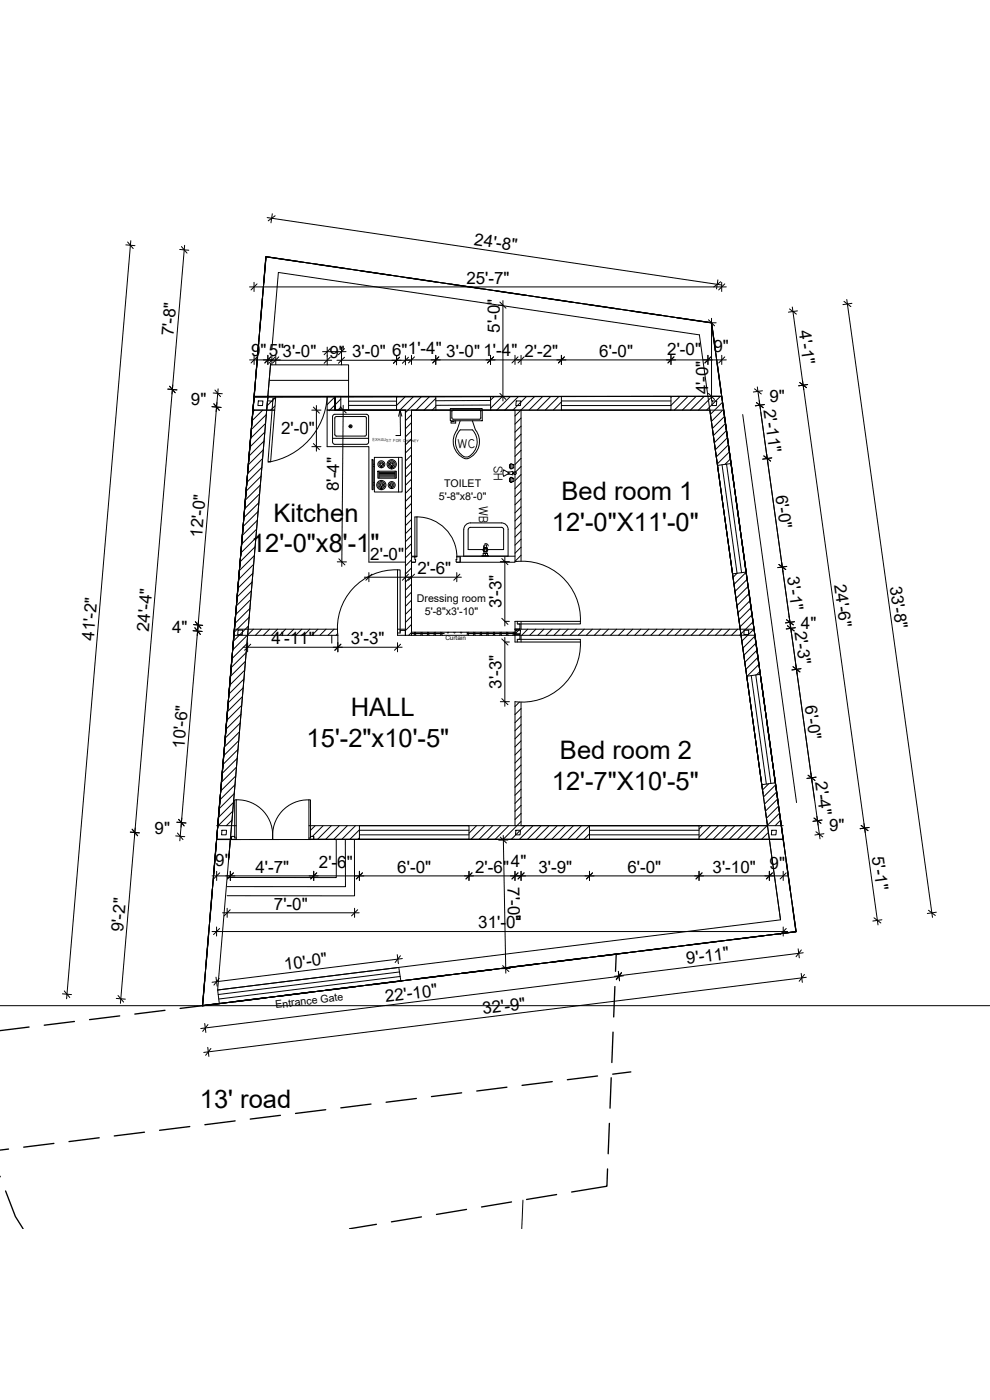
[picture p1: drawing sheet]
<svg xmlns="http://www.w3.org/2000/svg" width="297mm" height="420mm" viewBox="0 0 297 420" stroke-linecap="round" stroke-linejoin="round" font-family="sans-serif">
<!-- layer: A-DIM -->
<g fill="none" stroke="#000" stroke-width=".3">
<path d="M53.9 74.9l2.7 .2M55.4 73.6l-3.8 44.7M79.8 77l133.7 19.9 25.3 182.7-178 22.2zM74.9 86.1h143M76.2 84.7v2.8M213.5 96.9h1.4M213.5 95.5v24.8M216.5 84.7v2.8M237.7 92.1l3.5 24.8M239.3 93.3l-2.7 .4M50.4 116.8l2.7 .2M51.8 115.5l-11.5 135.7"/>
<path d="M76.2 119.2l140.3-.3 18.5 133-170 .1zM100.5 119v4.1M100.5 119v4.1v-4.1M213.5 119h1.4M240.8 114.2l18.8 135.7M242.3 115.4l-2.7 .4M111.6 138h.4v9h-.4zM112 139.3h.3M112.3 137.3h8.3v10.4h-8.3zM119.6 137.3v10.4M112 144.9h.3M112 145.6h.3"/>
<path d="M112 140h.3M113.4 141.4h5.5v2.1h-5.5zM113.7 141.4v2.1M113.7 143.2h4.9M113.7 142.8h4.9M113.7 142.5h4.9M113.7 142.1h4.9M113.7 141.8h4.9M118.6 141.4v2.1M39.1 249.7l2.7 .3M40.6 248.5l-4.5 52.6M259.2 247.2l4.2 30.4"/>
<path d="M260.8 248.3l-2.7 .4M63.6 279.6h172.7M65 278.2v2.7M235 278.2v2.7M264.6 276l-2.7 .4M34.9 299.6l2.7 .3M185.5 291.5l.4 2.7M239.5 284.8l.3 2.7M241 285.9l-56.7 7.1M0 301.8h297"/>
<circle cx="114.4" cy="139.3" r=".35"/>
<circle cx="114.4" cy="139.3" r=".69"/>
<circle cx="114.4" cy="139.3" r="1.05"/>
<circle cx="117.5" cy="139.3" r=".35"/>
<circle cx="117.5" cy="139.3" r=".69"/>
<circle cx="117.5" cy="139.3" r="1.05"/>
<circle cx="117.5" cy="139.3" r="1.39"/>
<circle cx="114.4" cy="145.6" r=".35"/>
<circle cx="114.4" cy="145.6" r=".69"/>
<circle cx="114.4" cy="145.6" r="1.05"/>
<circle cx="114.4" cy="145.6" r="1.39"/>
<circle cx="117.5" cy="145.6" r=".35"/>
<circle cx="117.5" cy="145.6" r=".69"/>
<circle cx="117.5" cy="145.6" r="1.05"/>
</g>
<!-- layer: line -->
<g fill="none" stroke="#000" stroke-width=".3">
<path d="M79.8 77l-19 224.8 178-22.2M79.8 77l133.7 19.9 25.3 182.7-178 22.2zM76.2 119h140.4M77.5 104.4l-13.4 158.4M81.2 109.1l-12.6 148.9M81.6 105l1.9-23.2 126.3 18.7 24.4 175.6M98.1 119h4.2v4.1h-4.2zM75.9 123.1h6.5M100.5 123.1h116.1M121.6 123.1v67.6M123.5 123.1v43.8M154.5 123.1v45.5"/>
<path d="M156.3 123.1v45.3M217.4 125.2l16.2 116.4M222.8 124.4l16.2 116.5M228.3 123.7l16.1 116.4M70.2 190.7h31.2v2.3M70.3 188.8h30.9M99.5 190.7v2.3M119.3 188.8h2.3M119.3 190.7h4.2M154.5 188.8h71.7M154.5 186.5v6.2M156.3 186.5v2.3"/>
<path d="M156.3 190.7v2M226.5 190.6l-72 .1M154.5 210.6v37.2M156.3 210.7v37.1M65 251.9h4.5M65 247.8h5.9M92.7 251.9h142.3M92.7 247.8h142.3M150.1 251.2l1.9 1.8M152.4 252.1h-2.8M229.5 242.1l4.7 34-168.9 21 3.8-45.2M150.8 289.8l1.9 1.8"/>
<path d="M153.1 290.7h-2.7M156.9 360.2l-.4 8.6"/>
</g>
<!-- layer: T-TEXT -->
<g fill="none" stroke="#000" stroke-width=".3">
<path d="M37.8 73.5l2.7 .2M39.2 72.2l-19.2 227.5M80.2 65.3l136.4 20.2M81.7 64.2l-.4 2.7M215.4 84l-.4 2.7M254.1 89.9l25.7 185.4M255.6 91l-2.7 .4M151 250.7l.8 41.4M280.9 273.8l-2.7 .4M18.7 298.3l2.8 .2M185.5 291.7l.4 2.7M187.1 292.9l-126.9 15.8"/>
<path d="M240.4 292.1l.3 2.7M241.9 293.3l-180.8 22.5M61.4 307.1l.4 2.8M62.3 314.3l.4 2.8"/>
</g>
<!-- layer: 0 -->
<g fill="none" stroke="#000" stroke-width=".3">
<path d="M38.3 72.6l1.7 2M54.4 74l1.7 2M82.5 64.7l-2 1.6M77.1 85.2l-1.8 1.8M150 90.7l1.8 1.8M212.6 96l1.8 1.8M216.2 84.6l-2 1.5M217.5 85.2l-1.9 1.8M236.9 92.7l2.1 1.6M253.2 90.4l2.1 1.6M50.9 115.9l1.7 2M64.5 117.1l1.7 1.9"/>
<path d="M77.2 107.1l-1.9 1.8M81.3 107.1l-1.8 1.8M82.5 107.2l-1.8 1.8M83.7 107.1l-1.9 1.8M99.1 107.2l-1.9 1.8M99.1 104.6l-1.9 1.9M103.4 104.6l-1.9 1.9M103.4 107.2l-1.9 1.8M119.9 107.2l-1.9 1.8M122.6 107.2l-1.9 1.8M124.4 107.1l-1.8 1.8M131.7 107.1l-1.9 1.8"/>
<path d="M148.1 107.1l-1.8 1.8M150 118.1l1.8 1.8M155.4 107.1l-1.8 1.8M157.2 107.1l-1.8 1.8M169.4 107.1l-1.9 1.8M202.2 107.1l-1.8 1.8M212.6 118.1l1.8 1.8M213.3 107.1l-1.8 1.8M217.5 107.1l-1.9 1.8M226.4 116.7l2 1.5M239.9 114.8l2.1 1.6M64.2 121.2l1.6 1.9"/>
<path d="M94 122.2l1.8 1.8M94 133.1l1.8 1.9M102.1 122.1l1.8 1.8M120 123.1l.2 7.6h-1.4M120.6 124.9l-.6-1.8-.4 1.8M226.9 120.8l2.1 1.6M229.2 136.8l2 1.6M101.7 167.7l1.8 1.8M111.6 172.3l-1.8 1.8M122.6 172.3l-1.9 1.8M124.4 172.3l-1.8 1.8M138 172.3l-1.9 1.8"/>
<path d="M150.6 167.6l1.8 1.9M233.7 169.4l2.1 1.5M58.5 188.4l1.6 2M58.6 186.6l1.7 2M75.2 193.3l-1.8 1.9M102.3 193.3l-1.8 1.9M120.2 193.3l-1.8 1.9M150.6 185.6l1.8 1.8M150.6 191.7l1.8 1.9M236 186l2 1.5M236.2 187.8l2.1 1.6M150.6 209.7l1.8 1.8"/>
<path d="M237.9 200.1l2.1 1.6M242.5 232.7l2 1.5M39.6 248.9l1.7 1.9M53.2 250l1.7 2M53.6 245.9l1.6 2M244.2 245.5l2.1 1.6M244.8 249.6l2.1 1.6M258.4 247.7l2 1.6M65.9 278.7l-1.8 1.8M65.9 262l-1.8 1.8M69.1 273l-1.9 1.9M70 262l-1.8 1.8"/>
<path d="M95 262l-1.8 1.8M107.3 273l-1.8 1.9M108.8 262l-1.9 1.8M141.6 262l-1.8 1.8M155.4 262l-1.8 1.8M157.2 262l-1.8 1.8M177.8 262l-1.8 1.8M210.7 262l-1.9 1.8M231.8 262l-1.9 1.8M235.9 262l-1.8 1.8M235.9 278.7l-1.8 1.8M262.2 275.4l2.1 1.6"/>
<path d="M278.6 273.2l2 1.5M19.3 297.4l1.6 2M35.4 298.8l1.7 1.9M65.8 293.6l-1.6 2M120.1 286.8l-1.5 2.1M186.5 291.8l-1.6 2.1M186.5 292l-1.6 2M240.4 285.1l-1.6 2M241.4 292.5l-1.6 2M62.4 307.5l-1.6 2M63.3 314.7l-1.6 2"/>
</g>
<!-- layer: hatch -->
<g fill="none" stroke="#000" stroke-width=".3">
<path d="M64 117.9l2.7 .3M65.4 116.7l-6.2 74.1M74.9 108h9.2M76.2 119h140.4l18.4 132.9h-142.3M76.2 119l-11.2 132.9h5.9M76.2 119h4.2l-.4 4.1h-4.1zM76.2 106.6v2.8M80.2 108.1h19.3M80.4 106.6v2.8M80.5 119l-.2 .1M81.6 106.7v2.8M82.7 119.2l-2.6 2.6"/>
<path d="M82.7 106.6v2.8M96.8 105.5h7M98.2 104.2v5.3M100.5 119.1l-2.4 2.4M101.1 108.1h21.9M102.3 119.8l-3.5 3.5M102.5 104.2v5.3M119 106.7v2.8M119.3 118.9l-.3 .4M121.6 106.7v2.8M121.7 118.9l-2.7 2.8M122.1 108h95.8"/>
<path d="M123.5 106.6v2.8M124.1 119l-4.1 4M126.5 119l-4.1 4M128.9 119l-4.1 4.1M130.7 119.6l-3.4 3.5M130.7 106.6v2.8M147.2 106.6v2.8M148.3 119l-1.1 1.1M150.7 119l-3.5 3.5M153.1 119l-4.1 4.1M154.5 106.6v2.8M155.6 119l-4.1 4.1"/>
<path d="M156.3 106.6v2.8M158 119l-4.1 4.1M160.4 119l-5.9 5.9M162.8 119l-4.1 4.1M165.2 119l-4.1 4.1M167.7 119l-4.1 4.1M168.4 106.6v2.8M201.3 106.6v2.8M201.6 119l-.3 .2M204 119l-2.7 2.7M206.4 119l-4.1 4.1M208.9 119l-4.2 4.1"/>
<path d="M211.3 119l-4.1 4.1M212.4 106.6v2.8M213.7 119l-4.1 4.1M216.1 119l-4.1 4.1M216.6 106.6v2.8M227.2 116.1l3.2 22.9M228.8 117.3l-2.8 .3M63.6 122l2.7 .3M76.4 123.1l-.5 .5M78.8 137.6l-4.5 4.5M78.8 123.1l-3.2 3.2M79 135l-4.5 4.5"/>
<path d="M79.2 132.3l-4.5 4.5M79.5 129.7l-4.5 4.5M79.7 127.1l-4.5 4.5M79.9 124.4l-4.5 4.5M80 123.1h2.4M82.5 121.8l-1.3 1.3M100.5 123.1h21.1M102.3 122.2l-1 .9M122.4 123.1l-.8 .7M123.5 124.4l-1.9 1.9M123.5 129.3l-1.9 1.8M123.5 134.1l-1.9 1.9"/>
<path d="M123.5 136.5l-1.9 1.9M123.5 126.9l-1.9 1.8M123.5 131.7l-1.9 1.8M123.5 139l-1.9 1.8M123.5 123.1h89.5l9.1 65.7M130.8 122l-1.1 1.1M156.3 127.9l-1.8 1.8M156.3 132.7l-1.8 1.9M156.3 125.5l-1.8 1.8M156.3 130.3l-1.8 1.8M156.3 135.1l-1.8 1.9M156.3 137.6l-1.8 1.8"/>
<path d="M156.3 140l-1.8 1.8M168.4 120.6l-2.4 2.5M168.4 123.1h.1M216.8 120.7l-3.7 3.7M217.1 122.8l-3.7 3.7M217.4 125l-3.7 3.6M217.7 127.1l-3.7 3.6M218 129.2l-3.7 3.7M218.3 131.3l-3.7 3.7M218.6 133.5l-3.7 3.6M218.9 135.6l-3.7 3.6M219.2 137.7l-1.7 1.7"/>
<path d="M229.3 121.4l-2.7 .4M230 136.2l9.2 66M231.6 137.4l-2.8 .4M77 158.8l-4.5 4.5M77.2 156.1l-4.5 4.6M77.4 153.5l-4.5 4.5M77.7 150.9l-4.5 4.5M77.9 148.2l-4.5 4.5M78.1 145.6l-4.5 4.5M78.3 142.9l-4.5 4.5M78.6 140.3l-4.5 4.5M123.5 141.4l-1.9 1.8"/>
<path d="M123.5 146.2l-1.9 1.9M123.5 148.7l-1.9 1.8M123.5 153.5l-1.9 1.8M123.5 158.3l-1.9 1.9M123.5 143.8l-1.9 1.8M123.5 151.1l-1.9 1.8M123.5 155.9l-1.9 1.9M156.3 144.8l-1.8 1.9M156.3 147.3l-1.8 1.8M156.3 149.7l-1.8 1.8M156.3 157l-1.8 1.8M156.3 142.4l-1.8 1.9"/>
<path d="M156.3 152.1l-1.8 1.8M156.3 154.5l-1.8 1.9M156.3 159.4l-1.8 1.8M75.2 180l-4.5 4.5M75.4 177.3l-4.5 4.5M75.6 174.7l-4.5 4.5M75.9 172l-4.5 4.5M76.1 169.4l-4.5 4.5M76.3 166.7l-4.5 4.5M76.6 164.1l-4.5 4.5M76.8 161.4l-4.5 4.5M123.5 160.8l-1.9 1.8"/>
<path d="M123.5 165.6l-1.9 1.8M123.5 172.9l-1.9 1.8M123.5 177.7l-1.9 1.8M123.5 163.2l-1.9 1.8M123.5 168l-1.9 1.9M123.5 170.5l-1.9 1.8M123.5 175.3l-1.9 1.8M123.5 166.9h1.6M124.5 167l-.1 .1M124.5 168.7h-1v22M137.1 166.9h17.4M137.1 168.7h17.4"/>
<path d="M156.3 164.2l-1.8 1.8M156.3 161.8l-1.8 1.8M156.3 166.6l-1.8 1.9M221.1 172l-1.2 1.3M223.9 171.7l-3.7 3.7M224.2 173.9l-3.7 3.6M224.5 176l-3.7 3.6M224.7 178.1l-3.6 3.7M236.1 170l-2.7 .3M57.9 189.3l2.7 .2M58.1 187.5l2.7 .2M59.4 188l-5.4 64.3"/>
<path d="M73.6 198.5l-4.5 4.5M73.9 195.8l-4.5 4.5M74.1 193.2l-4.5 4.5M74.5 187.9l-4.5 4.5M74.8 185.3l-4.5 4.5M75 182.6l-4.5 4.5M76 188.8l-6.2 6.3M78.4 188.8l-1.8 1.9M80.9 188.8l-1.9 1.9M83.3 188.8l-1.8 1.9M85.7 188.8l-1.8 1.9M88.1 188.8l-1.8 1.9"/>
<path d="M90.6 188.8l-1.9 1.9M93 188.8l-1.9 1.9M95.4 188.8l-1.8 1.9M97.8 188.8l-1.8 1.9M100.2 188.8l-1.8 1.9M101.3 190.2l-.5 .5M123.5 182.6l-1.9 1.8M123.5 187.4l-1.9 1.8M123.5 189.8l-.9 .9M123.5 180.1l-1.9 1.9M123.5 185l-1.9 1.8M155.9 188.8l-1.4 1.4"/>
<path d="M158.3 188.8l-1.8 1.9M160.8 188.8l-1.9 1.9M163.2 188.8l-1.8 1.9M165.6 188.8l-1.8 1.8M168 188.8l-1.8 1.8M170.5 188.8l-1.9 1.8M172.9 188.8l-1.8 1.8M175.3 188.8l-1.8 1.8M177.7 188.8l-1.8 1.8M180.1 188.8l-1.8 1.8M182.6 188.8l-1.9 1.8M185 188.8l-1.8 1.8"/>
<path d="M187.4 188.8l-1.8 1.8M189.8 188.8l-1.8 1.8M192.3 188.8l-1.9 1.8M194.7 188.8l-1.8 1.8M197.1 188.8l-1.8 1.8M199.5 188.8l-1.8 1.8M202 188.8l-1.9 1.8M204.4 188.8l-1.9 1.8M206.8 188.8l-1.8 1.8M209.2 188.8l-1.8 1.8M211.6 188.8l-1.8 1.8M214.1 188.8l-1.9 1.8"/>
<path d="M216.5 188.8l-1.8 1.8M218.9 188.8l-1.8 1.8M221.3 188.8l-1.8 1.8M222.3 190.6l8 57.2h-74M225 180.3l-3.6 3.6M225.3 182.4l-3.6 3.6M225.6 184.5l-3.6 3.7M225.9 186.6l-4 4M226.2 188.8l-3.6 3.6M226.5 190.9l-3.6 3.6M226.8 193l-3.6 3.7M227.1 195.1l-3.6 3.7"/>
<path d="M227.4 197.3l-3.6 3.6M227.7 199.4l-3.5 3.5M237.3 188.6l.2 1.8M238.4 186.6l-2.7 .3M238.6 188.4l-2.7 .4M238.8 199.5l7.2 52.3M71.8 219.6l-4.4 4.6M72.1 217l-4.5 4.5M72.3 214.4l-4.5 4.5M72.5 211.7l-4.5 4.5M72.7 209.1l-4.5 4.5M73 206.4l-4.5 4.5"/>
<path d="M73.2 203.8l-4.5 4.5M73.4 201.1l-4.5 4.5M155.9 210.7l-1.4 1.3M156.3 212.6l-1.8 1.9M156.3 217.5l-1.8 1.8M156.3 215.1l-1.8 1.8M156.3 219.9l-1.8 1.8M228 201.5l-1 1M240.3 200.7l-2.7 .4M70.3 238.2l-4.5 4.5M70.5 235.5l-4.5 4.5M70.7 232.9l-4.5 4.5"/>
<path d="M71 230.2l-4.6 4.5M71.2 227.6l-4.5 4.5M71.4 224.9l-4.5 4.5M71.6 222.3l-4.5 4.5M156.3 234.4l-1.8 1.9M156.3 236.9l-1.8 1.8M156.3 222.3l-1.8 1.9M156.3 224.7l-1.8 1.9M156.3 229.6l-1.8 1.8M156.3 227.2l-1.8 1.8M156.3 232l-1.8 1.8M156.3 239.3l-1.8 1.8"/>
<path d="M230.6 235.2l-1.8 1.9M232.7 235.5l-3.6 3.7M233 237.7l-3.6 3.6M233.3 239.8l-3.6 3.6M244.9 233.2l-2.8 .4M52.7 250.9l2.7 .2M53.1 246.8l2.7 .2M65 251.9h4.1M69.6 246.1l-1.7 1.7M69.8 243.5l-4.3 4.3M70.1 240.8l-4.5 4.5M94.1 251.9h60.3"/>
<path d="M94.6 247.8l-1.4 1.4M97 247.8l-3.3 3.2M99.4 247.8l-4.1 4.1M101.8 247.8l-4.1 4.1M104.2 247.8l-4.1 4.1M106.7 247.8l-4.1 4.1M107.8 249l-2.8 2.9M107.8 251.5l-.4 .4M143 247.8l-2.3 2.3M145.4 247.8l-4.1 4.1M147.8 247.8l-4.1 4.1M150.2 247.8l-4.1 4.1"/>
<path d="M152.7 247.8l-4.2 4.1M156.3 241.7l-1.8 1.8M156.3 246.5l-5.3 5.4M156.3 244.1l-1.8 1.9M157.5 247.8l-4.1 4.1M159.9 247.8l-4.1 4.1M162.3 247.8l-4.1 4.1M164.8 247.8l-4.1 4.1M167.2 247.8l-4.1 4.1M169.6 247.8l-4.1 4.1M172 247.8l-4.1 4.1M174.5 247.8l-4.2 4.1"/>
<path d="M176.9 247.8l-4.1 4.1M176.9 250.2l-1.7 1.7M210.8 247.8l-1.1 1M213.2 247.8l-3.5 3.4M215.6 247.8l-4.1 4.1M218 247.8l-4.1 4.1M220.5 247.8l-4.1 4.1M222.9 247.8l-4.1 4.1M225.3 247.8l-4.1 4.1M227.7 247.8l-4.1 4.1M230.1 247.8l-4.1 4.1M230.5 249.8l-2 2.1"/>
<path d="M233.6 241.9l-3.6 3.7M233.9 244.1l-3.6 3.6M234.2 246.2l-1.6 1.6M246.6 246.1l-2.7 .4M247.2 250.2l-2.7 .4M63.6 262.9h172.8M65 261.5v2.7M69.1 261.5v2.7M94.1 261.5v2.7M107.8 261.5v2.7M140.7 261.5v2.7M154.5 261.5v2.7"/>
<path d="M156.3 261.5v2.7M176.9 261.5v2.7M209.7 261.5v2.7M230.8 261.5v2.7M235 261.5v2.7"/>
</g>
<g fill="none" stroke="#000" stroke-width=".3">
<path d="M76.2 119h140.4M123.5 190.1h9.8M123.5 190.7h31M123.5 189.7h31M124.3 189.7l.5 1M124.7 189.7l-.5 1M126.3 189.7l.5 1M126.7 189.7l-.5 1M128.2 189.7l.6 1M128.7 189.7l-.6 1M130.2 189.7l.5 1M130.6 189.7l-.5 1"/>
<path d="M132.2 189.7l.5 1M132.6 189.7l-.5 1M134.2 189.7l.1 .3M134.6 189.7l-.1 .3M136.2 189.7l.1 .3M136.6 189.7l-.2 .3M138.1 189.7l.2 .3M138.6 189.7l-.2 .3M140.1 189.7l.6 1M140.1 190.1h14.4M140.5 189.7l-.4 .7M142.1 189.7l.5 1"/>
<path d="M142.5 189.7l-.5 1M144.1 189.7l.5 1M144.5 189.7l-.5 1M146 189.7l.6 1M146.5 189.7l-.6 1M148 189.7l.5 1M148.4 189.7l-.5 1M150 189.7l.5 1M150.4 189.7l-.5 1M152 189.7l.5 1M152.4 189.7l-.5 1M153.9 189.7l.6 1"/>
<path d="M154.4 189.7l-.6 1M66.8 273.9h41M68.2 272.6v2.7M106.4 272.6v2.7"/>
</g>
<!-- layer: door -->
<g fill="none" stroke="#000" stroke-width=".3">
<path d="M82.7 119.7l-.8-.1-.1 .8-1.5-.1 .1-1.5-.1 1.5M82.7 119l-1.5 19.6-.8-.1 1.5-18.5M98.2 119.1a21.2 21.2 0 0 1-17.8 19.6M119.3 171h.8v18.6M119.3 171v19.7M119.3 171a17.5 17.5 0 0 0-17.9 19.6M154.5 168.6a17.5 17.5 0 0 1 19.6 17.9M121.6 189.2v1.5v-1.5h-1.5v.8h-.8M154.5 192.7h19.6M154.5 186.5h19.6M155.2 186.5v.8h.8v1.5h-1.5h1.5M155.6 191.9h18.5v.8"/>
<path d="M156 190.3h-1.5h1.5v1.6h-.8v.8M174.1 186.5v.8h-18.5M174.1 192.7a17.5 17.5 0 0 1-19.6 17.9M69.5 251v.9v-.9h.9v.5h.5M70.9 240.1h-.5v11.1M70.9 240.1v11.8M70.9 240a10.6 10.6 0 0 1 10.8 11.9M92.7 240.1h.5v11.1M92.7 240.1v11.8M92.7 240.1a10.6 10.6 0 0 0-10.8 11.8M94.1 251v.9v-.9h-.9v.5h-.5"/>
</g>
<!-- layer: openings -->
<path d="M125.1 155.2v11.9h-.8M125.1 155.2h-.6v11.9M125.1 155.1a12 12 0 0 1 12 12M123.5 167.1h1l.1 1.6h-1.1zM137.1 167.1h1v1.6h-1.2zM138.1 167.3v1.3" fill="none" stroke="#000" stroke-width=".3"/>
<circle cx="136.9" cy="167.9" r=".04" fill="#000" stroke="#000" stroke-width=".3"/>
<!-- layer: 1. window -->
<g fill="none" stroke="#000" stroke-width=".3">
<path d="M147.2 119v4.1M168.4 119h32.9v4.1h-32.9zM168.4 121.7h32.9M168.4 120.3h32.9M215.3 139.7l4.1-.6 4.5 32.6-4.1 .5zM216.6 139.5l4.5 32.5M218 139.3l4.5 32.6M224 202.9l4.1-.5 4.5 32.5-4 .6zM225.4 202.8l4.5 32.5M226.8 202.6l4.5 32.5M92.7 251.9h1.4M107.8 247.8h32.9v4.1h-32.9z"/>
<path d="M107.8 250.5h32.9M107.8 249.2h32.9M176.9 247.8h32.8v4.1h-32.8zM176.9 250.5h32.8M176.9 249.2h32.8M119.9 291.7l-54.4 6.8M120.1 293.1l-54.5 6.7M120.3 294.4l-.6-4.1-54.4 6.8 .5 4.1 32.6-4.1"/>
</g>
<!-- layer: FIXTURES -->
<path d="M135.1 122.6h9.6v3.7h-9.6zM136 123.1h8l.3 .2v2l-.1 .4-.4 .1h-7.8M136 123.1l-.3 .1-.1 .3v2l.4 .3M136.2 126.3v.2h-.9v.5h1.4v-.7M138.1 126.3l-.9 2.7a5.4 5.4 0 0 0 2.9 8.7 5.5 5.5 0 0 0 2.6-8.7l-1-2.7M138.1 129h3.6a5.1 5.1 0 0 1-1.4 8.1 3.7 3.7 0 0 1-3.5-3.2 5.2 5.2 0 0 1 1.3-4.9z" fill="none" stroke="#000" stroke-width=".3"/>
<!-- layer: WALL -->
<g fill="none" stroke="#000" stroke-width=".3">
<path d="M104.6 119h14.4v4.1h-14.4zM130.7 119l.1 4.1M77.5 120.3h1.4l-.1 1.4h-1.4zM104.6 120.4h14.4M104.6 121.7h14.4M147.2 121.6h-16.4M147.2 120.2l-16.4 .1M154.9 120.3h1.4l-.2 1.4h-1.3zM213.7 120.3h1.4l-.2 1.4h-1.3zM71.4 189.1h1.4l-.1 1.4h-1.4zM154.8 189.1h1.4l-.1 1.2h-1.4zM223.3 189.1h1.4l-.1 1.3h-1.4z"/>
<path d="M66.6 249.2h1.4l-.1 1.3h-1.4zM154.8 249.2h1.4l-.2 1.3h-1.3zM231.6 249.2h1.3l-.1 1.3h-1.4z"/>
</g>
<!-- layer: Dim_plan -->
<g fill="none" stroke="#000" stroke-width=".3">
<path d="M149.5 91.6h1.4M150.9 90.2v30.1M80.8 114.2h23.8M81.2 109.5h23.4v9.5h-24.2M149.5 119h1.9M122.1 173.2h16.3M123.5 171.9v2.7M137.1 171.9v2.7M150.1 168.6h2.7M151.5 167.2v20.7M100 194.2h20.6M101.4 192.9v2.7"/>
<path d="M119.3 192.9v2.7M151.5 186.5h1.3M151.5 191.3v20.7M151.5 192.7h1.3M150.1 210.6h2.7M100.9 251.9v11.5l-32.7-.1M103.6 251.9l.1 14.2h-35.5M106.3 251.9l.1 17-38.3-.1M64.8 293.3l.4 2.7M119.2 286.5l.3 2.7M120.7 287.7l-57.1 7.1"/>
</g>
<!-- layer: SANITARY_FIXTURE -->
<g fill="none" stroke="#000" stroke-width=".3">
<path d="M99.8 125v7.7M99.8 131.6h10.8M99.8 132.7l.2 .5 .5 .2h9.4M109.5 125l-8.8 .1-.2 .4v4.9l.4 .5h8.6M109.5 125l.4 .5M109.9 124.3h-9.4l-.5 .2-.2 .5M109.9 125.5v4.9M109.9 124.3l.5 .2 .2 .5M109.9 130.4l-.4 .5M110.6 125v7.7l-.2 .5-.5 .2M153.1 139.2l1 .2v1.1l-1 .2zM153.1 139.4h-.2v1.1h.2"/>
<path d="M153.6 139.4v1.1M151.1 142.9l-.2-.7 .2-1.2 1.8 1-1.8 .9M152.3 142.3l1.6 .2M152.5 158.9a2 2 0 0 0-2-2h-9.4a2 2 0 0 0-2 2v8h13.3v-8M153.1 143.5h-.2v1h.2M153.6 143.5v1h.5v-1l-1-.2v1.5h.5v-.3M153.9 141.9h.2v.2h-.2zM153.9 141.5v1M153.9 141.5l-1.6 .2M144.6 166.9h2M144.9 165l.5 .7 .5-.1 .3-.3M145 166.8v-.7h1.3v.7"/>
<path d="M145.1 164.6l.2-.3h.3a.52 .52 0 0 1 .7 .6l-.1 .5M145.1 163.9l.4 .6 .6-.1M145.1 164.6l-.1 .4M145.2 165.4v.7M145.2 164.3l.1-.7 .2-.1 .5 .1v.7M145.4 163.3h.7l.4 .6M145.6 164.9h-5.1v-6l.2-.4 .4-.2h9.4l.4 .2 .2 .4v6h-5.1M145.6 166.1v.7M146.1 165.4v.7M146.2 165.3v.1"/>
<circle cx="105.2" cy="127.9" r=".22"/>
<circle cx="105.2" cy="127.9" r=".46"/>
<circle cx="154.5" cy="142" r=".39"/>
<circle cx="145.6" cy="164.9" r=".52"/>
<circle cx="145.6" cy="164.9" r=".56"/>
</g>
<!-- layer: Boundary -->
<g fill="none" stroke="#000" stroke-width=".4">
<path d="M90.2 78.6l-10.4-1.6-.7 7.8M94.7 79.3l9 1.3M78.8 89.3l-.8 9.1M108.2 81.3l9.1 1.3M121.8 83.3l9 1.3M135.3 85.3l9.1 1.3M148.9 87.3l9 1.3M162.5 89.3l9 1.4M176 91.3l9 1.4M189.5 93.3l9.1 1.4M203.1 95.4l10.4 1.5 1 7.7M76.5 116.6l-.8 9.2"/>
<path d="M77.6 103l-.8 9.1M215.2 109.1l1.2 9.1M75.3 130.3l-.8 9.1M217.1 122.7l1.2 9M218.9 136.2l1.3 9.1M73 157.6l-.8 9.1M74.1 143.9l-.7 9.1M220.8 149.8l1.3 9.1M71.8 171.2l-.7 9.1M222.7 163.4l1.3 9M224.6 176.9l1.2 9.1M69.5 198.5l-.8 9.1"/>
<path d="M70.7 184.9l-.8 9.1M226.5 190.5l1.2 9.1M68.3 212.2l-.7 9.1M228.4 204.1l1.2 9M230.2 217.7l1.3 9M66 239.5l-.7 9.1M67.2 225.8l-.8 9.1M232.1 231.2l1.3 9.1M64.9 253.1l-.8 9.1M234 244.8l1.3 9M235.9 258.4l1.2 9M63.7 266.8l-.7 9.1"/>
<path d="M237.8 271.9l1 7.7-5.2 .7M61.4 294.1l-.6 7.7 5.2-.6M62.6 280.4l-.8 9.1M79.8 299.4l-9.3 1.2M93.4 297.8l-9.3 1.1M106.8 296.1l-9.1 1.1M107 296.1l-9.1 1.1M120.4 294.4l-9.1 1.1M120.6 294.4l-9.1 1.1M134.2 292.7l-9.3 1.1M147.7 291l-9.2 1.1M161.3 289.3l-9.2 1.1"/>
<path d="M174.7 287.6l-9 1.1M174.9 287.6l-9 1.1M179.5 287l5.4-.7-.2 5.2M184.5 296.1l-.4 9.1M188.3 285.9l-9 1.1M201.9 284.2l-9.1 1.1M215.5 282.5l-9.1 1.2M229.1 280.8l-9.1 1.2M8.7 308.2l-8.7 1.1M22.3 306.6l-9 1.1M35.9 304.9l-9 1.1M49.5 303.2l-9.1 1.1"/>
<path d="M66.2 301.1l-12.2 1.5M183.9 309.8l-.3 9.1M43.3 339.8l-9 1.1M56.9 338.1l-9 1.1M70.5 336.4l-9 1.1M84.1 334.7l-9 1.2M97.7 333l-9 1.2M111.3 331.3l-9 1.2M124.9 329.7l-9.1 1.1M138.5 328l-9 1.1M152.1 326.3l-9.1 1.1M165.7 324.6l-9.1 1.1"/>
<path d="M179.3 322.9l-9.1 1.1M182.8 337.1l-.3 9.2M183.4 323.4l-.4 9.2M189.3 321.7l-5.5 .7M0 353v.2M1.7 357.4l2.9 7.7 2.3 3.7M2.6 344.8l-2.6 .4M16.2 343.2l-9.1 1.1M29.8 341.5l-9.1 1.1M167 358.5l-9 1.5M182.3 350.8l-.2 5.2-10.6 1.7M112.9 367.4l-8 1.4"/>
<path d="M126.4 365.2l-8.9 1.5M140 363l-9 1.5M153.5 360.7l-9 1.5"/>
</g>
<!-- layer: Fixture -->
<g fill="none" stroke="#000" stroke-width=".3">
<path d="M93.6 123.1h2.7M93.6 134h2.7M94.9 121.7v13.7M101.6 123h2.7M103 121.6l-.4 48.4M101.2 168.6h2.7M109.3 173.2h13.7M110.7 171.9v2.7M121.6 161.6v-38.5h-23.5v10.9h12.6v34.7h10.9M121.6 171.9v2.7M72.9 194.2h29.8M74.3 192.9v2.7"/>
<path d="M101.4 192.9v2.7"/>
</g>
<g font-size="7.7">
<text x="168.5" y="150.2">Bed room 1</text>
<text x="82" y="156.7">Kitchen</text>
<text x="165.6" y="159.3">12'-0&quot;X11'-0&quot;</text>
<text x="75.3" y="165.8">12'-0&quot;x8'-1&quot;</text>
<text x="105.3" y="214.9">HALL</text>
<text x="92" y="224.1">15'-2&quot;x10'-5&quot;</text>
<text x="168" y="227.9">Bed room 2</text>
<text x="165.6" y="237">12'-7&quot;X10'-5&quot;</text>
<text x="60" y="332.5">13' road</text>
</g>
<g font-size="5.1">
<text x="142.1" y="73.5" transform="rotate(8 142.1 73.5)">24'-8&quot;</text>
<text x="139.9" y="85.1">25'-7&quot;</text>
<text x="52.1" y="100.9" transform="rotate(-85 52.1 100.9)">7'-8&quot;</text>
<text x="149.9" y="99.9" transform="rotate(-90 149.9 99.9)">5'-0&quot;</text>
<text x="239.7" y="99.5" transform="rotate(82 239.7 99.5)">4'-1&quot;</text>
<text x="75.4" y="106.8">9&quot;</text>
<text x="80.6" y="106.9">5&quot;3'-0&quot;</text>
<text x="98.8" y="107.3">9&quot;</text>
<text x="105.6" y="107.1">3'-0&quot; 6&quot;1'-4&quot; 3'-0&quot; 1'-4&quot;</text>
<text x="157.4" y="107.1">2'-2&quot;</text>
<text x="179.8" y="107">6'-0&quot;</text>
<text x="200.2" y="106.7">2'-0&quot;</text>
<text x="214.1" y="105.5">9&quot;</text>
<text x="212.5" y="118.4" transform="rotate(-90 212.5 118.4)">4'-0&quot;</text>
<text x="57.3" y="121.4">9&quot;</text>
<text x="229.1" y="123.1" transform="rotate(82 229.1 123.1)">2'-11&quot;</text>
<text x="230.9" y="120.6">9&quot;</text>
<text x="84.3" y="130.4">2'-0&quot;</text>
<text x="101.7" y="147.4" transform="rotate(-90 101.7 147.4)">8'-4&quot;</text>
<text x="232.7" y="148.7" transform="rotate(82 232.7 148.7)">6'-0&quot;</text>
<text x="60.7" y="161.4" transform="rotate(-85 60.7 161.4)">12'-0&quot;</text>
<text x="111.1" y="167.9">2'-0&quot;</text>
<text x="125.2" y="172.2">2'-6&quot;</text>
<text x="236.2" y="173.3" transform="rotate(82 236.2 173.3)">3'-1&quot;</text>
<text x="250.3" y="175.5" transform="rotate(82 250.3 175.5)">24'-6&quot;</text>
<text x="267" y="176" transform="rotate(82 267 176)">33'-8&quot;</text>
<text x="150.5" y="182.6" transform="rotate(-90 150.5 182.6)">3'-3&quot;</text>
<text x="44.6" y="189.7" transform="rotate(-85 44.6 189.7)">24'-4&quot;</text>
<text x="51.7" y="189.8">4&quot;</text>
<text x="238.4" y="189.6" transform="rotate(82 238.4 189.6)">2'-3&quot;</text>
<text x="240.3" y="188.7">4&quot;</text>
<text x="28.2" y="192.3" transform="rotate(-85 28.2 192.3)">41'-2&quot;</text>
<text x="81.4" y="193.3">4'-11&quot;</text>
<text x="105.3" y="193.3">3'-3&quot;</text>
<text x="150.5" y="206.7" transform="rotate(-90 150.5 206.7)">3'-3&quot;</text>
<text x="241.5" y="212" transform="rotate(82 241.5 212)">6'-0&quot;</text>
<text x="55.3" y="224.7" transform="rotate(-85 55.3 224.7)">10'-6&quot;</text>
<text x="244.6" y="234.7" transform="rotate(82 244.6 234.7)">2'-4&quot;</text>
<text x="46.4" y="250.3">9&quot;</text>
<text x="248.8" y="249.4">9&quot;</text>
<text x="261.6" y="257.2" transform="rotate(82 261.6 257.2)">5'-1&quot;</text>
<text x="64.6" y="259.9">9&quot;</text>
<text x="76.6" y="262">4'-7&quot;</text>
<text x="95.7" y="260.5">2'-6&quot;</text>
<text x="119.2" y="261.9">6'-0&quot;</text>
<text x="142.6" y="261.9">2'-6&quot;</text>
<text x="153.3" y="260.1">4&quot;</text>
<text x="161.5" y="261.9">3'-9&quot;</text>
<text x="188.3" y="261.9">6'-0&quot;</text>
<text x="213.8" y="261.9">3'-10&quot;</text>
<text x="230.9" y="260.7">9&quot;</text>
<text x="152.3" y="266.3" transform="rotate(89 152.3 266.3)">7'-0&quot;</text>
<text x="82.2" y="273">7'-0&quot;</text>
<text x="37" y="279.8" transform="rotate(-85 37 279.8)">9'-2&quot;</text>
<text x="143.5" y="278.6">31'-0&quot;</text>
<text x="85.4" y="291.1" transform="rotate(-7 85.4 291.1)">10'-0&quot;</text>
<text x="206.1" y="289.3" transform="rotate(-7 206.1 289.3)">9'-11&quot;</text>
<text x="115.7" y="300.8" transform="rotate(-7 115.7 300.8)">22'-10&quot;</text>
<text x="145" y="304.4" transform="rotate(-7 145 304.4)">32'-9&quot;</text>
</g>
<g font-size="3.9">
<text x="137.3" y="134.5">WC</text>
<text x="148.2" y="139.8" transform="rotate(90 148.2 139.8)">SH</text>
<text x="143.8" y="151.8" transform="rotate(90 143.8 151.8)">WB</text>
</g>
<g font-size="3.2">
<text x="133.2" y="146.3">TOILET</text>
<text x="131.7" y="150.1">5'-8&quot;x8'-0&quot;</text>
<text x="125.1" y="180.8">Dressing room</text>
<text x="127.4" y="184.6">5'-8&quot;x3'-10&quot;</text>
<text x="82.7" y="302.6" transform="rotate(-7 82.7 302.6)">Entrance Gate</text>
</g>
<text font-size="1.9" x="133.6" y="192">Curtain</text>
<text font-size="1.3" x="111.8" y="132.4" transform="rotate(1 111.8 132.4)">EXHAUST FOR Chimney</text>
</svg>
